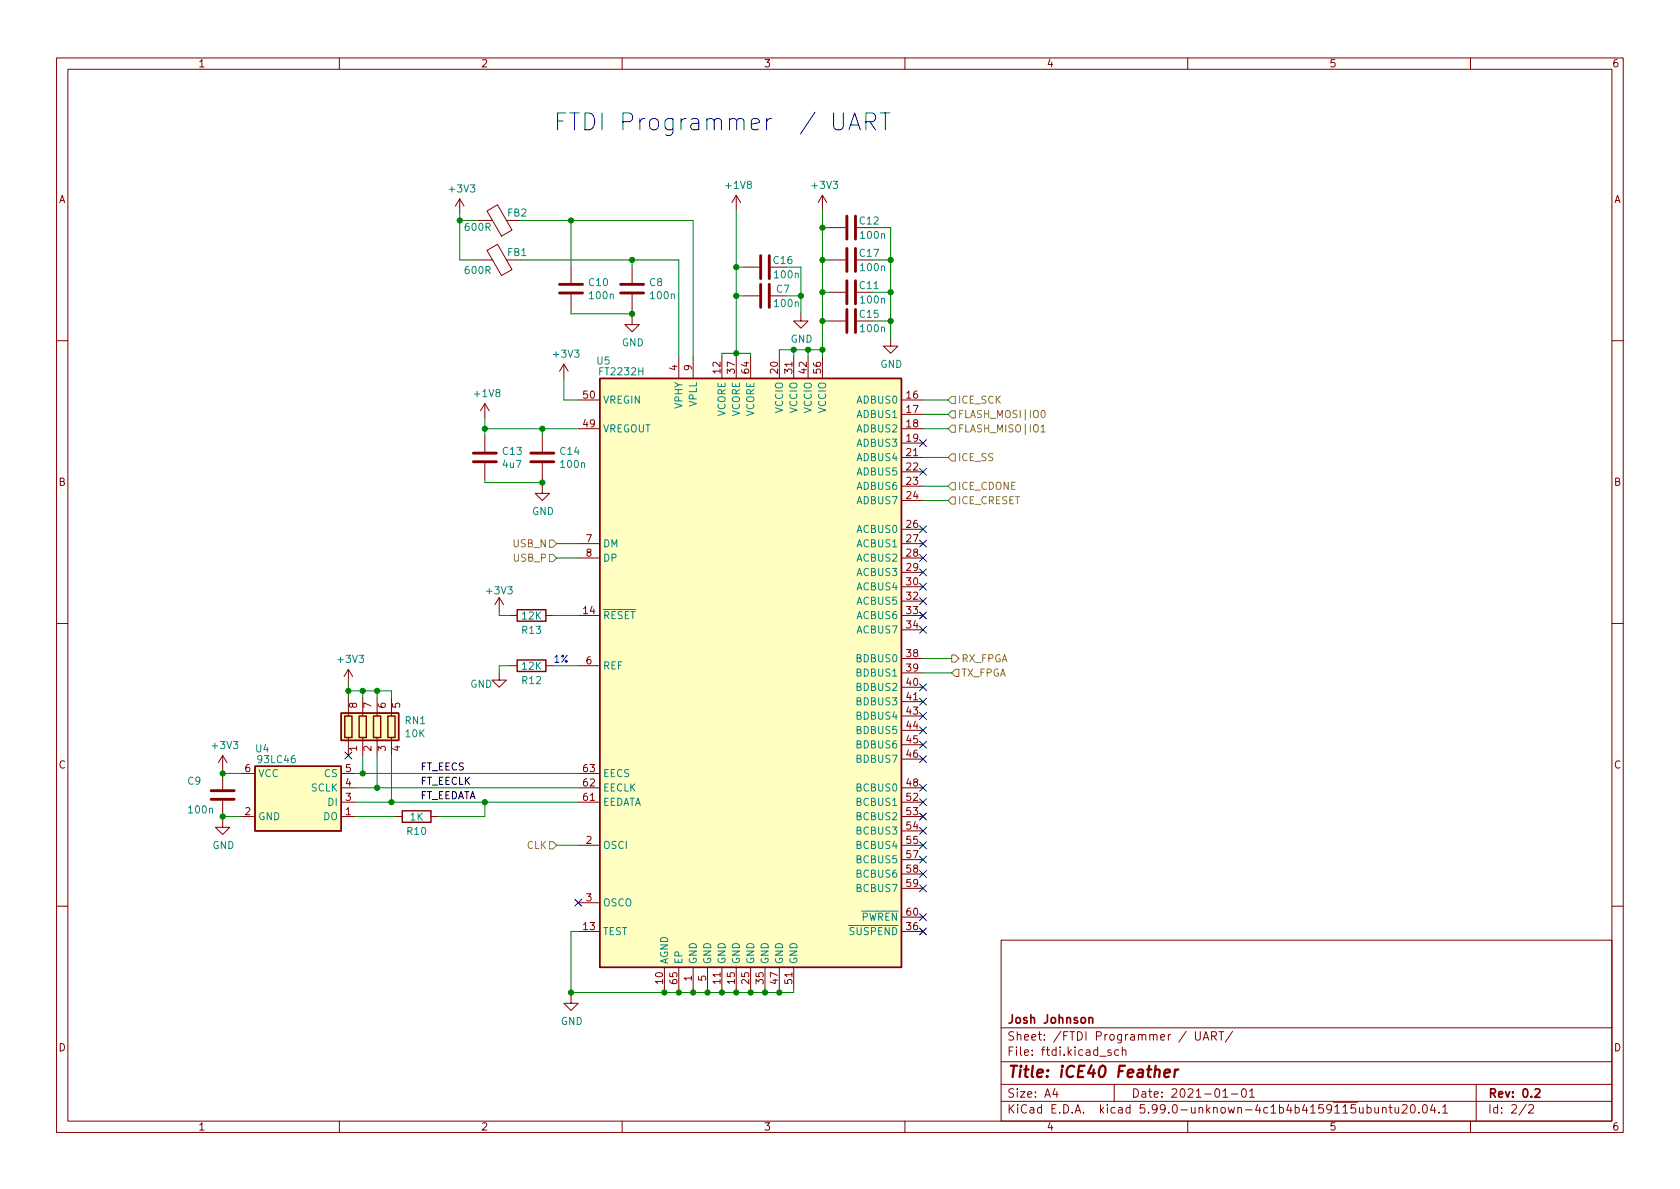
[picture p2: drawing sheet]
<svg xmlns="http://www.w3.org/2000/svg" width="297mm" height="210mm" viewBox="0 0 297 210" stroke-linecap="round" stroke-linejoin="round" font-family="sans-serif">
<g fill="none" stroke="#840000" stroke-width=".18">
<path d="M10 10.2h277v190.1h-277zM12 12.2h273v186.1h-273zM60 10.2v2M110 10.2v2M160 10.2v2M210 10.2v2M260 10.2v2M81.3 35.2l-.8 1.2M81.3 35.2v2.5M81.3 35.2l.7 1.2M86.1 37.3l1.9-1.1 2.5 4.5-1.8 1.1zM89.5 39h2.6"/>
<path d="M130.2 34.5v2.6M130.2 34.5l-.8 1.3M130.2 34.5l.7 1.3M145.4 34.5v2.6M145.4 34.5l-.7 1.3M145.4 34.5l.8 1.3M84.5 46h2.5M86.1 44.3l1.9-1.1 2.5 4.5-1.8 1zM89.5 46h2.6M101 47.2v2.8M101 52.1v2.8M111.8 56.1v1.3h1.2l-1.2 1.3-1.3-1.3h1.3"/>
<path d="M111.8 47.2v2.8M111.8 52.1v2.8M131.4 47.2h2.8M131.4 52.3h2.8M136.3 52.3h2.8M141.6 55.5v1.3h1.3l-1.3 1.2-1.3-1.2h1.3M146.7 40.3h2.8M146.7 46h2.8M146.7 51.7h2.8M146.7 56.8h2.8M157.5 59.9v1.3h1.2l-1.2 1.3-1.3-1.3h1.3M10 60.2h2"/>
<path d="M85.7 71.4v2.5M85.7 77.1v2.8M85.7 71.4l-.7 1.2M85.7 71.4l.8 1.2M95.9 77.1v2.8M99.7 64.4l-.8 1.3M99.7 64.4v2.5M99.7 64.4l.8 1.3M102.2 70.7h3.8M102.2 75.8h3.8M120 63.1v3.8M122.6 63.1v3.8"/>
<path d="M127.6 63.1v3.8M130.2 63.1v3.8M132.7 63.1v3.8M137.8 63.1v3.8M140.3 63.1v3.8M142.9 63.1v3.8M145.4 63.1v3.8M159.4 70.7h3.8M159.4 73.3h3.8M159.4 75.8h3.8M159.4 78.4h3.8M285 60.2h2"/>
<path d="M85.7 81.9v2.8M95.9 86v1.2h1.3l-1.3 1.3-1.3-1.3h1.3M95.9 81.9v2.8M102.2 96.1h3.8M102.2 98.7h3.8M159.4 80.9h3.8M159.4 83.4h3.8M159.4 86h3.8M159.4 88.5h3.8M159.4 93.6h3.8M159.4 96.1h3.8M159.4 98.7h3.8"/>
<path d="M10 110.2h2M61.6 118.4l-.8 1.2M61.6 118.4v2.5M61.6 118.4l.8 1.2M88.3 119v1.3h1.2l-1.2 1.2-1.3-1.2h1.3M88.3 105.7l-.8 1.2M88.3 105.7v2.5M88.3 105.7l.7 1.2M90.2 108.8h1.2M90.2 117.7h1.2M96.5 108.8h1.3M96.5 117.7h1.3"/>
<path d="M102.2 108.8h3.8M102.2 117.7h3.8M159.4 108.8h3.8M159.4 101.2h3.8M159.4 103.8h3.8M159.4 106.3h3.8M159.4 111.4h3.8M159.4 116.5h3.8M159.4 119h3.8M285 110.2h2M39.4 133.6v2.5M39.4 136.8v2.8"/>
<path d="M39.4 133.6l-.8 1.3M39.4 133.6l.7 1.3M42.5 136.8h2.6M60.3 139.3h2.6M60.3 136.8h2.6M61.6 123.4v3.2M61.6 130.4v3.2M64.1 123.4v3.2M64.1 130.4v3.2M66.7 123.4v3.2M66.7 130.4v3.2M69.2 123.4v3.2"/>
<path d="M69.2 130.4v3.2M102.2 139.3h3.8M102.2 136.8h3.8M159.4 121.5h3.8M159.4 124.1h3.8M159.4 126.6h3.8M159.4 129.2h3.8M159.4 131.7h3.8M159.4 134.2h3.8M159.4 139.3h3.8M39.4 145v1.3h1.2l-1.2 1.3-1.3-1.3h1.3M39.4 141.6v2.8"/>
<path d="M42.5 144.4h2.6M60.3 141.9h2.6M60.3 144.4h2.6M69.8 144.4h1.3M76.2 144.4h1.3M102.2 149.5h3.8M102.2 159.6h3.8M102.2 141.9h3.8M159.4 149.5h3.8M159.4 141.9h3.8M159.4 144.4h3.8M159.4 146.9h3.8"/>
<path d="M159.4 152h3.8M159.4 154.6h3.8M159.4 157.1h3.8M10 160.2h2M101 176.1v1.3h1.2l-1.2 1.3-1.3-1.3h1.3M102.2 164.7h3.8M117.5 171.1v3.8M120 171.1v3.8M122.6 171.1v3.8M125.1 171.1v3.8M127.6 171.1v3.8M130.2 171.1v3.8"/>
<path d="M132.7 171.1v3.8M135.3 171.1v3.8M137.8 171.1v3.8M140.3 171.1v3.8M159.4 164.7h3.8M159.4 162.2h3.8M177 166.3h108v32h-108zM285 160.2h2M60 198.3v2M110 198.3v2M160 198.3v2M177 194.8h108"/>
<path d="M177 191.8h108M177 187.8h108M177 181.8h108M186.5 192.5l-.4 1h1M186.9 193v1M196.4 185.7l-.3-.1-.2 .2v.3l.5 .1v.4h-.5M197 191.8v3M197.8 185.7l-.4-.1-.3 .3v.4l.1 .3h.6M198.4 185.8l.2-.2 .4 .1 .1 .9M198.4 185.1v1.5M210 198.3v2M211.4 182.4v1.2l.2 .3h.5l.1-.3v-1.2"/>
<path d="M212.7 183.9l.5-1.5 .5 1.5M212.9 183.5h.7M214.2 183.2l.7-.1 .2-.2-.1-.3-.2-.2h-.6v1.5M214.6 183.2l.5 .7M215.5 182.4h.9M215.9 182.4v1.5M216.2 193l.4-.5v1.5M216.2 194h.9M217.7 193.5h1.2M217.9 182.4l-1.3 1.9M219.7 192.6l.2-.1a.81 .81 0 0 1 .5 .7 .81 .81 0 0 1-.3 .8h-.1a.81 .81 0 0 1-.6-.6 .81 .81 0 0 1 .3-.8zM220.9 193l.5-.5v1.5"/>
<path d="M220.9 194h.9M243.1 195.8v1h.4l.2-.1M243.7 195.8v1M244.4 196l.2-.2 .4 .1 .1 .9M244.4 195.8v1M245.6 195.8h.5M245.8 195.3v1.3l.3 .2M246.6 195.8l.1 1h.4l.2-.1M247.3 195.8v1M247.9 195.5l.6-.2 .2 .2 .1 .3-.9 1h.9M249.6 195.4l.1-.1a.81 .81 0 0 1 .6 .7 .81 .81 0 0 1-.3 .8h-.1a.81 .81 0 0 1-.6-.6 .81 .81 0 0 1 .3-.8zM250.9 196.7v.1"/>
<path d="M251.6 195.5l.3-.2a.81 .81 0 0 1 .5 .7 .81 .81 0 0 1-.3 .8h-.1a.81 .81 0 0 1-.4-1.3zM253.3 195.3l-.4 1h1M253.6 195.8v1M254.4 196.7v.1M255.1 195.8l.4-.5v1.5M255.1 196.8h.8M260 198.3v2M261 191.8v6.5M269.9 195.3l-1.3 1.9M270.3 195.5l.6-.2 .2 .2 .1 .3-1 1h1"/>
</g>
<path d="M192.6 180.1l.2-.2 .3 .1 .1 .9M271.4 192.7l.6-.2 .2 .2 .1 .3-1 1h1" fill="none" stroke="#840000" stroke-width=".3"/>
<path d="M205.9 189.8l1-.2-.1-.4-.5-.1-.4 .3v1l.2 .1 .6-.1M207.8 189.1l-.2 1.4M208.3 189.1l-.3 .1-.3 .3" fill="none" stroke="#840000" stroke-width=".4"/>
<g fill="none" stroke="#840000" stroke-width=".51">
<path d="M149.7 38.2v4.1M151.3 38.2v4.1M98.9 51.8h4.1M98.9 50.3h4.1M109.7 51.8h4.1M109.7 50.3h4.1M134.5 45.2v4.1M134.5 50.3v4.1M136 45.2v4.1M136 50.3v4.1M149.7 43.9v4.1M149.7 49.7v4"/>
<path d="M149.7 54.7v4.1M151.3 43.9v4.1M151.3 49.7v4M151.3 54.7v4.1M83.7 81.7h4.1M83.7 80.1h4.1M93.9 81.7h4M93.9 80.1h4M37.3 139.8h4.1M37.3 141.3h4.1"/>
</g>
<path d="M106 66.9h53.4v104.2h-53.4zM91.4 107.8h5.1v2h-5.1zM91.4 116.7h5.1v2h-5.1zM45.1 135.5h15.2v11.4h-15.2zM60.3 126.1h10.2v4.8h-10.2zM61 126.6h1.2v3.8h-1.2zM63.5 126.6h1.3v3.8h-1.3zM66 126.6h1.3v3.8h-1.3zM68.6 126.6h1.2v3.8h-1.2zM71.1 143.4h5.1v2h-5.1z" fill="none" stroke="#840000" stroke-width=".25"/>
<g fill="#ffffc2" stroke="#ffffc2" stroke-width=".18">
<path d="M106 66.9h53.4v104.2h-53.4z"/>
<path d="M60.3 126.1h10.2v4.8h-10.2z"/>
<path d="M45.1 135.5h15.2v11.4h-15.2z"/>
</g>
<g fill="none" stroke="#848400" stroke-width=".18">
<path d="M168.3 70.1h.6v1.3h-.6l-.7-.7zM168.3 72.6h.6v1.3h-.6l-.7-.6zM168.3 75.2h.6v1.2h-.6l-.7-.6zM184.1 75.5l.3-.4v1.3M184.1 76.4h.7M184.2 72.6h.2a.68 .68 0 0 1 .4 .6 .68 .68 0 0 1-.4 .6 .84 .84 0 0 1-.2-1.2zM97.2 95.5h.6l.6 .6-.6 .7h-.6zM97.2 98h.6l.6 .7-.6 .6h-.6zM168.3 85.3h.6v1.3h-.6l-.7-.6zM168.3 80.3h.6v1.2h-.6l-.7-.6zM168.3 87.9h.6v1.2h-.6l-.7-.6zM168.3 115.8h.6l.6 .7-.6 .6h-.6z"/>
<path d="M168.9 118.4h.6v1.2h-.6l-.6-.6zM97.2 148.8h.6l.6 .7-.6 .6h-.6z"/>
</g>
<path d="M147.4 20v2.4l.3 .4 .3 .2h.5l.3-.2 .3-.4v-2.4M155.7 20h1.7M156.5 20v3M150.1 23l1-3 1 3M150.4 22.1h1.4M153.1 21.5h1.1a.81 .81 0 0 0 .6-.8 .81 .81 0 0 0-.6-.7h-1.1v3M153.8 21.5l1 1.5" fill="none" stroke="#0000c2" stroke-width=".18"/>
<g fill="none" stroke="#008400" stroke-width=".18">
<path d="M81.3 39h3.2M81.3 37.7v8.3h3.2M92.1 39h30.5v24.1M101 39v8.2M130.2 37.1v26M145.4 37.1v26M92.1 46h27.9v17.1M101 54.9v.6h10.8M111.8 46v1.2M111.8 54.9v1.2M130.2 47.2h1.2M130.2 52.3h1.2"/>
<path d="M139.1 47.2h2.5v8.3M139.1 52.3h2.5M145.4 51.7h1.3M145.4 56.8h1.3M145.4 46h1.3M145.4 40.3h1.3M154.3 40.3h3.2v19.6M154.3 51.7h3.2M154.3 56.8h3.2M154.3 46h3.2M85.7 75.8h16.5M85.7 73.9v3.2"/>
<path d="M95.9 75.8v1.3M99.7 66.9v3.8h2.5M127.6 63.1v-.6h5.1v.6M140.3 61.8v1.3M142.9 61.8v1.3M145.4 61.8h-7.6v1.3M163.2 70.7h4.4M163.2 75.8h4.4M163.2 73.3h4.4M85.7 84.7v.6h10.2M95.9 84.7v1.3M98.4 98.7h3.8"/>
<path d="M98.4 96.1h3.8M163.2 80.9h4.4M163.2 88.5h4.4M163.2 86h4.4M88.3 108.2v.6h1.9M90.2 117.7h-1.9v1.3M97.8 108.8h4.4M97.8 117.7h4.4M163.2 116.5h5.1M163.2 119h5.1M39.4 136.1v.7h3.1M61.6 122.2h7.6v1.2"/>
<path d="M61.6 120.9v2.5M62.9 136.8h39.3M62.9 139.3h39.3M64.1 122.2v1.2M64.1 133.6v3.2M66.7 122.2v1.2M66.7 133.6v5.7M69.2 133.6v8.3M42.5 144.4h-3.1v.6M62.9 144.4h6.9M62.9 141.9h39.3M85.7 141.9v2.5h-8.2"/>
<path d="M98.4 149.5h3.8M102.2 164.7h-1.2v11.4M117.5 174.9v.6M120 174.9v.6M122.6 174.9v.6M125.1 174.9v.6M127.6 174.9v.6M130.2 174.9v.6M132.7 174.9v.6M135.3 174.9v.6M137.8 174.9v.6M140.3 174.9v.6h-39.3"/>
</g>
<g fill="none" stroke="#000084" stroke-width=".18">
<path d="M162.6 77.7l1.2 1.3M163.8 77.7l-1.2 1.3M162.6 98.1l1.2 1.2M162.6 95.5l1.2 1.2M162.6 93l1.2 1.2M162.6 82.8l1.2 1.2M163.8 98.1l-1.2 1.2M163.8 95.5l-1.2 1.2M163.8 93l-1.2 1.2M163.8 82.8l-1.2 1.2M162.6 110.8l1.2 1.2M162.6 100.6l1.2 1.2"/>
<path d="M162.6 108.2l1.2 1.2M162.6 105.7l1.2 1.2M162.6 103.1l1.2 1.3M163.8 110.8l-1.2 1.2M163.8 100.6l-1.2 1.2M163.8 108.2l-1.2 1.2M163.8 105.7l-1.2 1.2M163.8 103.1l-1.2 1.3M61 133l1.2 1.2M62.2 133l-1.2 1.2M162.6 138.7l1.2 1.2M162.6 133.6l1.2 1.2"/>
<path d="M162.6 131.1l1.2 1.2M162.6 128.5l1.2 1.3M162.6 123.5l1.2 1.2M162.6 120.9l1.2 1.2M162.6 126l1.2 1.2M163.8 138.7l-1.2 1.2M163.8 133.6l-1.2 1.2M163.8 131.1l-1.2 1.2M163.8 128.5l-1.2 1.3M163.8 123.5l-1.2 1.2M163.8 120.9l-1.2 1.2M163.8 126l-1.2 1.2"/>
<path d="M101.6 159l1.2 1.2M102.8 159l-1.2 1.2M162.6 146.3l1.2 1.2M162.6 143.8l1.2 1.2M162.6 141.2l1.2 1.3M162.6 156.5l1.2 1.2M162.6 153.9l1.2 1.3M162.6 151.4l1.2 1.2M162.6 148.9l1.2 1.2M163.8 146.3l-1.2 1.2M163.8 143.8l-1.2 1.2M163.8 141.2l-1.2 1.3"/>
<path d="M163.8 156.5l-1.2 1.2M163.8 153.9l-1.2 1.3M163.8 151.4l-1.2 1.2M163.8 148.9l-1.2 1.2M162.6 161.6l1.2 1.2M162.6 164.1l1.2 1.2M163.8 161.6l-1.2 1.2M163.8 164.1l-1.2 1.2"/>
</g>
<g fill="#008400" stroke="#008400" stroke-width=".18">
<circle cx="39.4" cy="144.4" r=".46"/>
<circle cx="69.2" cy="141.9" r=".46"/>
<circle cx="64.1" cy="136.8" r=".46"/>
<circle cx="66.7" cy="139.3" r=".46"/>
<circle cx="39.4" cy="136.8" r=".46"/>
<circle cx="61.6" cy="122.2" r=".46"/>
<circle cx="64.1" cy="122.2" r=".46"/>
<circle cx="66.7" cy="122.2" r=".46"/>
<circle cx="95.9" cy="85.3" r=".46"/>
<circle cx="85.7" cy="141.9" r=".46"/>
<circle cx="101" cy="175.5" r=".46"/>
<circle cx="130.2" cy="175.5" r=".46"/>
<circle cx="132.7" cy="175.5" r=".46"/>
<circle cx="117.5" cy="175.5" r=".46"/>
<circle cx="120" cy="175.5" r=".46"/>
<circle cx="122.6" cy="175.5" r=".46"/>
<circle cx="125.1" cy="175.5" r=".46"/>
<circle cx="127.6" cy="175.5" r=".46"/>
<circle cx="130.2" cy="62.5" r=".46"/>
<circle cx="140.3" cy="61.8" r=".46"/>
<circle cx="142.9" cy="61.8" r=".46"/>
<circle cx="145.4" cy="56.8" r=".46"/>
<circle cx="145.4" cy="61.8" r=".46"/>
<circle cx="135.3" cy="175.5" r=".46"/>
<circle cx="137.8" cy="175.5" r=".46"/>
<circle cx="111.8" cy="46" r=".46"/>
<circle cx="111.8" cy="55.5" r=".46"/>
<circle cx="130.2" cy="52.3" r=".46"/>
<circle cx="130.2" cy="47.2" r=".46"/>
<circle cx="157.5" cy="46" r=".46"/>
<circle cx="157.5" cy="51.7" r=".46"/>
<circle cx="157.5" cy="56.8" r=".46"/>
<circle cx="145.4" cy="40.3" r=".46"/>
<circle cx="145.4" cy="46" r=".46"/>
<circle cx="145.4" cy="51.7" r=".46"/>
<circle cx="141.6" cy="52.3" r=".46"/>
<circle cx="81.3" cy="39" r=".46"/>
<circle cx="85.7" cy="75.8" r=".46"/>
<circle cx="95.9" cy="75.8" r=".46"/>
<circle cx="101" cy="39" r=".46"/>
</g>
<text font-size="4.2" fill="#0000c2" x="97.8" y="23.1">FTDI Programmer / UART</text>
<text font-size="2.8" fill="#840000" x="178" y="190.6">Title: iCE40 Feather</text>
<g font-size="2.1" fill="#840000">
<text x="178" y="184">Sheet: /FTDI Programmer / UART/</text>
<text x="178" y="181">Josh Johnson</text>
<text x="178" y="186.7">File: ftdi.kicad_sch</text>
<text x="178" y="196.9">KiCad E.D.A. kicad 5.99.0-unknown-4c1b4b4159~115~ubuntu20.04.1</text>
<text x="178" y="194.1">Size: A4</text>
<text x="200" y="194.1">Date: 2021-01-01</text>
<text x="263" y="194.1">Rev: 0.2</text>
<text x="263" y="196.9">Id: 2/2</text>
</g>
<g font-size="1.8" fill="#840000">
<text x="35" y="11.9">1</text>
<text x="85" y="11.9">2</text>
<text x="135" y="11.9">3</text>
<text x="185" y="11.9">4</text>
<text x="235" y="11.9">5</text>
<text x="285" y="11.9">6</text>
<text x="10.3" y="35.9">A</text>
<text x="285.3" y="35.9">A</text>
<text x="119.8" y="65.5" transform="rotate(-90 119.8 65.5)">4</text>
<text x="122.3" y="65.5" transform="rotate(-90 122.3 65.5)">9</text>
<text x="103.2" y="70.5">50</text>
<text x="127.4" y="66" transform="rotate(-90 127.4 66)">12</text>
<text x="129.9" y="66" transform="rotate(-90 129.9 66)">37</text>
<text x="132.5" y="66" transform="rotate(-90 132.5 66)">64</text>
<text x="137.5" y="66" transform="rotate(-90 137.5 66)">20</text>
<text x="140.1" y="66" transform="rotate(-90 140.1 66)">31</text>
<text x="142.6" y="66" transform="rotate(-90 142.6 66)">42</text>
<text x="145.2" y="66" transform="rotate(-90 145.2 66)">56</text>
<text x="160.3" y="70.5">16</text>
<text x="103.2" y="75.6">49</text>
<text x="160.3" y="73">17</text>
<text x="160.3" y="75.6">18</text>
<text x="160.3" y="78.1">19</text>
<text x="160.3" y="80.6">21</text>
<text x="160.3" y="83.2">22</text>
<text x="10.3" y="85.9">B</text>
<text x="160.3" y="85.7">23</text>
<text x="160.3" y="88.3">24</text>
<text x="285.3" y="85.9">B</text>
<text x="103.6" y="95.9">7</text>
<text x="160.3" y="93.3">26</text>
<text x="160.3" y="95.9">27</text>
<text x="103.6" y="98.4">8</text>
<text x="160.3" y="98.4">28</text>
<text x="160.3" y="101">29</text>
<text x="160.3" y="103.5">30</text>
<text x="160.3" y="106">32</text>
<text x="103.2" y="108.6">14</text>
<text x="160.3" y="108.6">33</text>
<text x="160.3" y="111.1">34</text>
<text x="103.6" y="117.5">6</text>
<text x="160.3" y="116.2">38</text>
<text x="160.3" y="118.7">39</text>
<text x="63.1" y="125.2" transform="rotate(-90 63.1 125.2)">8</text>
<text x="65.7" y="125.2" transform="rotate(-90 65.7 125.2)">7</text>
<text x="68.2" y="125.2" transform="rotate(-90 68.2 125.2)">6</text>
<text x="70.7" y="125.2" transform="rotate(-90 70.7 125.2)">5</text>
<text x="160.3" y="121.3">40</text>
<text x="160.3" y="123.8">41</text>
<text x="160.3" y="126.4">43</text>
<text x="160.3" y="128.9">44</text>
<text x="160.3" y="131.4">45</text>
<text x="10.3" y="135.9">C</text>
<text x="43.3" y="136.5">6</text>
<text x="61.1" y="136.5">5</text>
<text x="63.1" y="132.8" transform="rotate(-90 63.1 132.8)">1</text>
<text x="65.7" y="132.8" transform="rotate(-90 65.7 132.8)">2</text>
<text x="68.2" y="132.8" transform="rotate(-90 68.2 132.8)">3</text>
<text x="70.7" y="132.8" transform="rotate(-90 70.7 132.8)">4</text>
<text x="103.2" y="136.5">63</text>
<text x="160.3" y="134">46</text>
<text x="285.3" y="135.9">C</text>
<text x="61.1" y="141.6">3</text>
<text x="61.1" y="139.1">4</text>
<text x="103.2" y="141.6">61</text>
<text x="103.2" y="139.1">62</text>
<text x="160.3" y="139.1">48</text>
<text x="160.3" y="141.6">52</text>
<text x="43.3" y="144.1">2</text>
<text x="61.1" y="144.1">1</text>
<text x="103.6" y="149.2">2</text>
<text x="160.3" y="144.1">53</text>
<text x="160.3" y="146.7">54</text>
<text x="160.3" y="149.2">55</text>
<text x="160.3" y="151.8">57</text>
<text x="160.3" y="154.3">58</text>
<text x="103.6" y="159.4">3</text>
<text x="160.3" y="156.8">59</text>
<text x="160.3" y="161.9">60</text>
<text x="103.2" y="164.5">13</text>
<text x="160.3" y="164.5">36</text>
<text x="117.2" y="174" transform="rotate(-90 117.2 174)">10</text>
<text x="119.8" y="174" transform="rotate(-90 119.8 174)">65</text>
<text x="122.3" y="173.5" transform="rotate(-90 122.3 173.5)">1</text>
<text x="124.8" y="173.5" transform="rotate(-90 124.8 173.5)">5</text>
<text x="127.4" y="174" transform="rotate(-90 127.4 174)">11</text>
<text x="129.9" y="174" transform="rotate(-90 129.9 174)">15</text>
<text x="132.5" y="174" transform="rotate(-90 132.5 174)">25</text>
<text x="135" y="174" transform="rotate(-90 135 174)">35</text>
<text x="137.5" y="174" transform="rotate(-90 137.5 174)">47</text>
<text x="140.1" y="174" transform="rotate(-90 140.1 174)">51</text>
<text x="10.3" y="185.9">D</text>
<text x="285.3" y="185.9">D</text>
<text x="35" y="199.9">1</text>
<text x="85" y="199.9">2</text>
<text x="135" y="199.9">3</text>
<text x="185" y="199.9">4</text>
<text x="235" y="199.9">5</text>
<text x="285" y="199.9">6</text>
</g>
<g font-size="1.8" fill="#008484">
<text x="79.6" y="34">+3V3</text>
<text x="128.5" y="33.4">+1V8</text>
<text x="143.7" y="33.4">+3V3</text>
<text x="82.3" y="40.8">600R</text>
<text x="89.8" y="38.3">FB2</text>
<text x="152" y="39.7">C12</text>
<text x="89.8" y="45.3">FB1</text>
<text x="136.8" y="46.7">C16</text>
<text x="152" y="45.4">C17</text>
<text x="152.3" y="42.2">100n</text>
<text x="152.3" y="47.9">100n</text>
<text x="82.3" y="48.4">600R</text>
<text x="104.2" y="50.6">C10</text>
<text x="104.3" y="52.9">100n</text>
<text x="114.9" y="50.6">C8</text>
<text x="115.1" y="52.9">100n</text>
<text x="137" y="49.2">100n</text>
<text x="137.3" y="51.8">C7</text>
<text x="152" y="51.1">C11</text>
<text x="152.3" y="53.7">100n</text>
<text x="137" y="54.3">100n</text>
<text x="152" y="56.2">C15</text>
<text x="152.3" y="58.7">100n</text>
<text x="98" y="63.2">+3V3</text>
<text x="105.5" y="64.5">U5</text>
<text x="109.9" y="61.2">GND</text>
<text x="139.8" y="60.6">GND</text>
<text x="155.6" y="65">GND</text>
<text x="84" y="70.2">+1V8</text>
<text x="106.2" y="66.4">FT2232H</text>
<text x="106.6" y="71.4">VREGIN</text>
<text x="123.2" y="72" transform="rotate(-90 123.2 72)">VPLL</text>
<text x="151.6" y="71.4">ADBUS0</text>
<text x="106.6" y="76.4">VREGOUT</text>
<text x="120.6" y="72.2" transform="rotate(-90 120.6 72.2)">VPHY</text>
<text x="128.3" y="73.7" transform="rotate(-90 128.3 73.7)">VCORE</text>
<text x="130.8" y="73.7" transform="rotate(-90 130.8 73.7)">VCORE</text>
<text x="133.3" y="73.7" transform="rotate(-90 133.3 73.7)">VCORE</text>
<text x="138.4" y="73" transform="rotate(-90 138.4 73)">VCCIO</text>
<text x="141" y="73" transform="rotate(-90 141 73)">VCCIO</text>
<text x="143.5" y="73" transform="rotate(-90 143.5 73)">VCCIO</text>
<text x="146" y="73" transform="rotate(-90 146 73)">VCCIO</text>
<text x="151.6" y="73.9">ADBUS1</text>
<text x="151.6" y="76.4">ADBUS2</text>
<text x="88.9" y="80.4">C13</text>
<text x="89" y="82.7">4u7</text>
<text x="99.1" y="80.4">C14</text>
<text x="99.3" y="82.7">100n</text>
<text x="151.6" y="79">ADBUS3</text>
<text x="151.6" y="81.5">ADBUS4</text>
<text x="151.6" y="84.1">ADBUS5</text>
<text x="151.6" y="86.6">ADBUS6</text>
<text x="151.6" y="89.1">ADBUS7</text>
<text x="94" y="91.1">GND</text>
<text x="151.6" y="94.2">ACBUS0</text>
<text x="106.6" y="96.8">DM</text>
<text x="106.6" y="99.3">DP</text>
<text x="151.6" y="96.8">ACBUS1</text>
<text x="151.6" y="99.3">ACBUS2</text>
<text x="151.6" y="101.8">ACBUS3</text>
<text x="86.2" y="105.1">+3V3</text>
<text x="151.6" y="104.4">ACBUS4</text>
<text x="151.6" y="106.9">ACBUS5</text>
<text x="92.4" y="112.1">R13</text>
<text x="92.4" y="109.5">12K</text>
<text x="106.6" y="109.5">~RESET</text>
<text x="151.6" y="109.5">ACBUS6</text>
<text x="151.6" y="112">ACBUS7</text>
<text x="59.9" y="117.2">+3V3</text>
<text x="92.4" y="118.4">12K</text>
<text x="106.6" y="118.4">REF</text>
<text x="151.6" y="117.1">BDBUS0</text>
<text x="151.6" y="119.6">BDBUS1</text>
<text x="83.1" y="121.6">GND</text>
<text x="92.4" y="121">R12</text>
<text x="151.6" y="122.2">BDBUS2</text>
<text x="151.6" y="124.7">BDBUS3</text>
<text x="71.7" y="128.1">RN1</text>
<text x="71.8" y="130.4">10K</text>
<text x="151.6" y="127.2">BDBUS4</text>
<text x="151.6" y="129.8">BDBUS5</text>
<text x="37.7" y="132.4">+3V3</text>
<text x="45.2" y="133">U4</text>
<text x="45.6" y="137.4">VCC</text>
<text x="45.7" y="134.9">93LC46</text>
<text x="57.4" y="137.4">CS</text>
<text x="106.6" y="137.4">EECS</text>
<text x="151.6" y="132.3">BDBUS6</text>
<text x="151.6" y="134.9">BDBUS7</text>
<text x="33.2" y="138.7">C9</text>
<text x="33.5" y="143.8">100n</text>
<text x="55" y="139.9">SCLK</text>
<text x="58" y="142.5">DI</text>
<text x="106.6" y="142.5">EEDATA</text>
<text x="106.6" y="139.9">EECLK</text>
<text x="151.6" y="139.9">BCBUS0</text>
<text x="151.6" y="142.5">BCBUS1</text>
<text x="45.6" y="145">GND</text>
<text x="57.2" y="145">DO</text>
<text x="72" y="147.6">R10</text>
<text x="72.5" y="145.1">1K</text>
<text x="151.6" y="145">BCBUS2</text>
<text x="151.6" y="147.6">BCBUS3</text>
<text x="37.5" y="150.1">GND</text>
<text x="106.6" y="150.1">OSCI</text>
<text x="151.6" y="150.1">BCBUS4</text>
<text x="151.6" y="152.6">BCBUS5</text>
<text x="151.6" y="155.2">BCBUS6</text>
<text x="106.6" y="160.3">OSCO</text>
<text x="151.6" y="157.7">BCBUS7</text>
<text x="106.6" y="165.3">TEST</text>
<text x="150.3" y="165.3">~SUSPEND</text>
<text x="152.3" y="162.8">~PWREN</text>
<text x="118.1" y="170.6" transform="rotate(-90 118.1 170.6)">AGND</text>
<text x="120.6" y="170.6" transform="rotate(-90 120.6 170.6)">EP</text>
<text x="123.2" y="170.6" transform="rotate(-90 123.2 170.6)">GND</text>
<text x="125.7" y="170.6" transform="rotate(-90 125.7 170.6)">GND</text>
<text x="128.3" y="170.6" transform="rotate(-90 128.3 170.6)">GND</text>
<text x="130.8" y="170.6" transform="rotate(-90 130.8 170.6)">GND</text>
<text x="133.3" y="170.6" transform="rotate(-90 133.3 170.6)">GND</text>
<text x="135.9" y="170.6" transform="rotate(-90 135.9 170.6)">GND</text>
<text x="138.4" y="170.6" transform="rotate(-90 138.4 170.6)">GND</text>
<text x="141" y="170.6" transform="rotate(-90 141 170.6)">GND</text>
<text x="99.1" y="181.2">GND</text>
</g>
<g font-size="1.8" fill="#848400">
<text x="169.3" y="71.4">ICE_SCK</text>
<text x="169.3" y="73.9">FLASH_MOSI|IO0</text>
<text x="169.3" y="76.4">FLASH_MISO|IO1</text>
<text x="169.3" y="81.5">ICE_SS</text>
<text x="169.3" y="86.6">ICE_CDONE</text>
<text x="169.3" y="89.1">ICE_CRESET</text>
<text x="90.8" y="96.8">USB_N</text>
<text x="90.9" y="99.3">USB_P</text>
<text x="169.9" y="117.1">RX_FPGA</text>
<text x="169.9" y="119.6">TX_FPGA</text>
<text x="93.1" y="150.1">CLK</text>
</g>
<text font-size="1.8" fill="#0000c2" x="97.8" y="117.2">1%</text>
<g font-size="1.8">
<text x="74.3" y="136.2">FT_EECS</text>
<text x="74.3" y="138.8">FT_EECLK</text>
<text x="74.3" y="141.3">FT_EEDATA</text>
</g>
</svg>
